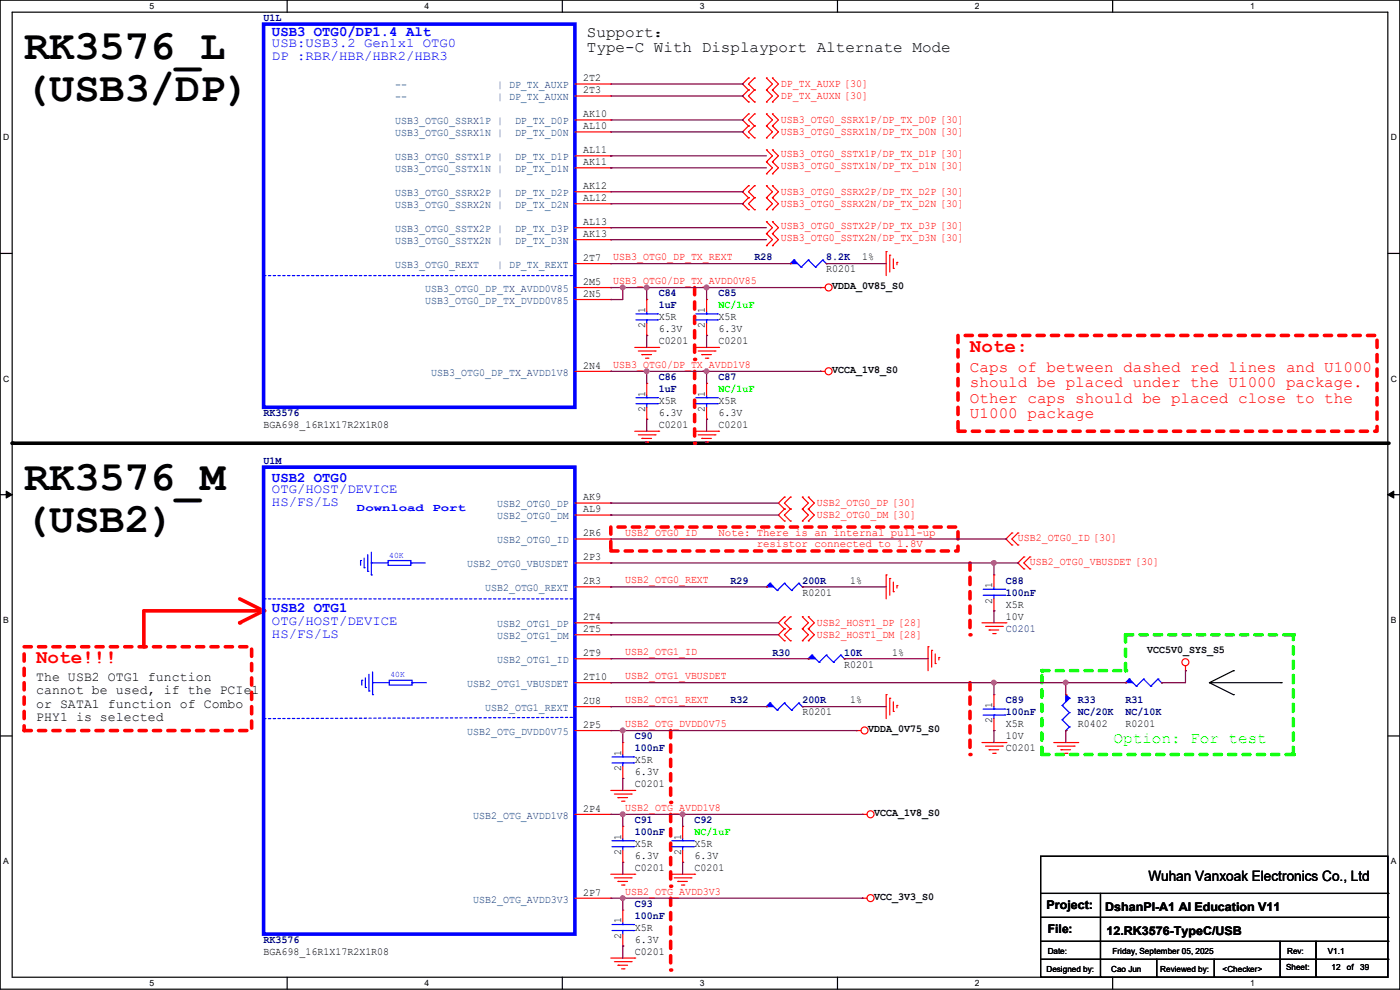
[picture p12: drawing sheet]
<svg xmlns="http://www.w3.org/2000/svg" width="297mm" height="210mm" viewBox="0 0 297 210" stroke-linecap="round" stroke-linejoin="round" font-family="sans-serif">
<path d="M0 0h297v209.8h-297zM2.6 2.6h291.8v204.7h-291.8z" fill="none" stroke="#000" stroke-width=".25"/>
<g fill="#fff">
<path d="M31.8 .3h.9v2h-.9z"/>
<path d="M31.8 207.6h.9v2h-.9z"/>
</g>
<path d="M60.9 0v2.6M60.9 207.3v2.5" fill="none" stroke="#000" stroke-width=".25"/>
<g fill="#fff">
<path d="M90.1 .3h1v2h-1z"/>
<path d="M90.1 207.6h1v2h-1z"/>
</g>
<path d="M119.3 0v2.6M119.3 207.3v2.5" fill="none" stroke="#000" stroke-width=".25"/>
<g fill="#fff">
<path d="M148.5 .3h.9v2h-.9z"/>
<path d="M148.5 207.6h.9v2h-.9z"/>
</g>
<path d="M177.7 0v2.6M177.7 207.3v2.5" fill="none" stroke="#000" stroke-width=".25"/>
<g fill="#fff">
<path d="M206.8 .3h1v2h-1z"/>
<path d="M206.8 207.6h1v2h-1z"/>
</g>
<path d="M236.1 0v2.6M236.1 207.3v2.5" fill="none" stroke="#000" stroke-width=".25"/>
<g fill="#fff">
<path d="M265.2 .3h1v2h-1z"/>
<path d="M265.2 207.6h1v2h-1z"/>
<path d="M.7 28.2h1.2v1.9h-1.2z"/>
<path d="M295.1 28.2h1.2v1.9h-1.2z"/>
<path d="M.7 79.3h1.2v2h-1.2z"/>
<path d="M295.1 79.3h1.2v2h-1.2z"/>
</g>
<path d="M0 53.8h2.6M294.4 53.8h2.6" fill="none" stroke="#000" stroke-width=".25"/>
<g fill="#fff">
<path d="M.7 130.5h1.2v2h-1.2z"/>
<path d="M295.1 130.5h1.1v2h-1.1z"/>
</g>
<path d="M0 104.9h2.6M294.4 104.9h2.6" fill="none" stroke="#000" stroke-width=".25"/>
<path d="M1.3 104.2l1.3 .7-1.3 .8zM294.4 104.9l1.3-.7v1.5z" fill="#000" stroke="#000" stroke-width=".21"/>
<g fill="#fff">
<path d="M.7 181.7h1.2v2h-1.2z"/>
<path d="M295.1 181.7h1.1v2h-1.1z"/>
</g>
<path d="M0 156.1h2.6M294.4 156.1h2.6" fill="none" stroke="#000" stroke-width=".25"/>
<path d="M2.6 94h292.1" fill="none" stroke="#000" stroke-width=".76"/>
<circle cx="2.6" cy="94" r=".38" fill="#000"/>
<path d="M205.8 119.4v15.3" fill="none" stroke="#f00" stroke-width=".76" stroke-dasharray="1.5 1.5"/>
<circle cx="205.8" cy="134.7" r=".38" fill="#f00" stroke-dasharray="1.5 1.5"/>
<path d="M142.3 155v15.2" fill="none" stroke="#f00" stroke-width=".76" stroke-dasharray="1.5 1.5"/>
<circle cx="142.3" cy="170.2" r=".38" fill="#f00" stroke-dasharray="1.5 1.5"/>
<path d="M142.3 172.8v15.2" fill="none" stroke="#f00" stroke-width=".76" stroke-dasharray="1.5 1.5"/>
<circle cx="142.3" cy="188" r=".38" fill="#f00" stroke-dasharray="1.5 1.5"/>
<path d="M142.3 190.5v15.3" fill="none" stroke="#f00" stroke-width=".76" stroke-dasharray="1.5 1.5"/>
<circle cx="142.3" cy="205.8" r=".38" fill="#f00" stroke-dasharray="1.5 1.5"/>
<path d="M147.4 61v15.2" fill="none" stroke="#f00" stroke-width=".76" stroke-dasharray="1.5 1.5"/>
<circle cx="147.4" cy="76.2" r=".38" fill="#f00" stroke-dasharray="1.5 1.5"/>
<path d="M147.4 78.8v15.2" fill="none" stroke="#f00" stroke-width=".76" stroke-dasharray="1.5 1.5"/>
<circle cx="147.4" cy="94" r=".38" fill="#f00" stroke-dasharray="1.5 1.5"/>
<path d="M205.8 144.8v15.3" fill="none" stroke="#f00" stroke-width=".76" stroke-dasharray="1.5 1.5"/>
<circle cx="205.8" cy="160.1" r=".38" fill="#f00" stroke-dasharray="1.5 1.5"/>
<path d="M203.2 71.2h88.9v20.3h-88.9z" fill="none" stroke="#f00" stroke-width=".76" stroke-dasharray="1.5 1.5"/>
<path d="M256.6 144.8h15.2M256.6 144.8l5.1 2.6M261.7 142.3h.1M261.7 147.4h.1M261.7 142.3l-5.1 2.5M271.8 144.8h.1" fill="none" stroke="#000" stroke-width=".25"/>
<path d="M221 160.1h53.4" fill="none" stroke="#01ff00" stroke-width=".76" stroke-dasharray="1.5 1.5"/>
<circle cx="274.4" cy="160.1" r=".38" fill="#01ff00" stroke-dasharray="1.5 1.5"/>
<path d="M221 142.3h17.8" fill="none" stroke="#01ff00" stroke-width=".76" stroke-dasharray="1.5 1.5"/>
<circle cx="238.8" cy="142.3" r=".38" fill="#01ff00" stroke-dasharray="1.5 1.5"/>
<path d="M221 160.1v-17.8" fill="none" stroke="#01ff00" stroke-width=".76" stroke-dasharray="1.5 1.5"/>
<circle cx="221" cy="142.3" r=".38" fill="#01ff00" stroke-dasharray="1.5 1.5"/>
<path d="M238.8 142.3v-7.6" fill="none" stroke="#01ff00" stroke-width=".76" stroke-dasharray="1.5 1.5"/>
<circle cx="238.8" cy="134.7" r=".38" fill="#01ff00" stroke-dasharray="1.5 1.5"/>
<path d="M238.8 134.7h35.6" fill="none" stroke="#01ff00" stroke-width=".76" stroke-dasharray="1.5 1.5"/>
<circle cx="274.4" cy="134.7" r=".38" fill="#01ff00" stroke-dasharray="1.5 1.5"/>
<path d="M274.4 160.1v-25.4" fill="none" stroke="#01ff00" stroke-width=".76" stroke-dasharray="1.5 1.5"/>
<circle cx="274.4" cy="134.7" r=".38" fill="#01ff00" stroke-dasharray="1.5 1.5"/>
<path d="M129.6 111.8h73.6v5.1h-73.6zM5.1 137.2h48.3v17.8h-48.3z" fill="none" stroke="#f00" stroke-width=".76" stroke-dasharray="1.5 1.5"/>
<path d="M50.8 127l5.1 2.6" fill="none" stroke="#f00" stroke-width=".76"/>
<circle cx="55.9" cy="129.6" r=".38" fill="#f00"/>
<path d="M30.5 129.6h25.4" fill="none" stroke="#f00" stroke-width=".76"/>
<circle cx="55.9" cy="129.6" r=".38" fill="#f00"/>
<path d="M55.9 129.6l-5.1 2.5" fill="none" stroke="#f00" stroke-width=".76"/>
<circle cx="50.8" cy="132.1" r=".38" fill="#f00"/>
<path d="M30.5 129.6v7.6" fill="none" stroke="#f00" stroke-width=".76"/>
<circle cx="30.5" cy="137.2" r=".38" fill="#f00"/>
<g fill="none" stroke="#f00" stroke-width=".25">
<path d="M122 17.8h7.6M129.6 17.8h.1M158.8 16.6h.1M158.8 19.1h.1M158.8 16.6l-1.3 1.2 1.3 1.3M158.8 19.1l-1.3 1.3 1.3 1.2M160.1 19.1h.1M160.1 16.6h.1M160.1 19.1l-1.3 1.3 1.3 1.2M160.1 16.6l-1.3 1.2 1.3 1.3M162.6 19.1h.1M162.6 16.6h.1"/>
<path d="M162.6 19.1l1.3 1.3-1.3 1.2M162.6 16.6l1.3 1.2-1.3 1.3M163.9 19.1h.1M163.9 16.6h.1M163.9 16.6l1.2 1.2-1.2 1.3M163.9 19.1l1.2 1.3-1.2 1.2M122 20.4h7.6M122 25.4h7.6M122 28h7.6M122 33.1h7.6M122 35.6h7.6M129.6 20.4h.1"/>
<path d="M129.6 25.4h.1M129.6 28h.1M129.6 33.1h.1M129.6 35.6h.1M158.8 24.2h.1M158.8 26.7h.1M158.8 29.3h.1M158.8 39.4h.1M158.8 21.6h.1M158.8 39.4l-1.3 1.3 1.3 1.3M158.8 24.2l-1.3 1.2 1.3 1.3M158.8 26.7l-1.3 1.3 1.3 1.3"/>
<path d="M160.1 26.7h.1M160.1 24.2h.1M160.1 29.3h.1M160.1 39.4h.1M160.1 21.6h.1M160.1 26.7l-1.3 1.3 1.3 1.3M160.1 39.4l-1.3 1.3 1.3 1.3M160.1 24.2l-1.3 1.2 1.3 1.3M162.6 34.3h.1M162.6 31.8h.1M162.6 36.9h.1M162.6 26.7h.1"/>
<path d="M162.6 24.2h.1M162.6 29.3h.1M162.6 39.4h.1M162.6 21.6h.1M162.6 31.8l1.3 1.3-1.3 1.2M162.6 34.3l1.3 1.3-1.3 1.3M162.6 24.2l1.3 1.2-1.3 1.3M162.6 26.7l1.3 1.3-1.3 1.3M162.6 39.4l1.3 1.3-1.3 1.3M163.9 34.3h.1M163.9 31.8h.1M163.9 36.9h.1"/>
<path d="M163.9 26.7h.1M163.9 24.2h.1M163.9 29.3h.1M163.9 39.4h.1M163.9 21.6h.1M163.9 31.8l1.2 1.3-1.2 1.2M163.9 34.3l1.2 1.3-1.2 1.3M163.9 24.2l1.2 1.2-1.2 1.3M163.9 26.7l1.2 1.3-1.2 1.3M163.9 39.4l1.2 1.3-1.2 1.3M122 40.7h7.6M122 43.2h7.6"/>
<path d="M122 48.3h7.6M122 50.8h7.6M122 55.9h7.6M129.6 40.7h.1M129.6 43.2h.1M129.6 48.3h.1M129.6 50.8h.1M129.6 55.9h.1M158.8 42h.1M158.8 44.5h.1M158.8 42l-1.3 1.2 1.3 1.3M160.1 42h.1"/>
<path d="M160.1 44.5h.1M160.1 42l-1.3 1.2 1.3 1.3M162.6 49.6h.1M162.6 47h.1M162.6 52.1h.1M162.6 42h.1M162.6 44.5h.1M162.6 47l1.3 1.3-1.3 1.3M162.6 49.6l1.3 1.2-1.3 1.3M162.6 42l1.3 1.2-1.3 1.3M163.9 49.6h.1M163.9 47h.1"/>
<path d="M163.9 52.1h.1M163.9 42h.1M163.9 44.5h.1M163.9 47l1.2 1.3-1.2 1.3M163.9 49.6l1.2 1.2-1.2 1.3M163.9 42l1.2 1.2-1.2 1.3M167.7 55.9h.1M175.3 55.9h.1M188 53.4h.1M188 53.4v5.1M188.8 54.1h.1M188.8 54.1v3.6"/>
<path d="M189.5 56.9h.1M189.5 54.9v2M190.3 55.7h.1M190.3 55.7v.5M122 78.8h7.6M122 61h7.6M122 63.5h7.6M129.6 61h.1M129.6 63.5h.1M129.6 78.8h.1M134.7 73.7h5M135.4 74.5h3.6"/>
<path d="M136.2 75.2h.1M136.2 75.2h2M136.9 76h.6M137.2 63.5h.1M137.2 71.2h.1M137.2 63.5v2.6M137.2 68.6v2.6M137.5 76h.1M139 74.5h.1M139.7 73.7h.1M147.4 73.7h5M148.1 74.5h3.6"/>
<path d="M148.9 75.2h.1M148.9 75.2h2M149.6 76h.6M149.9 63.5h.1M149.9 71.2h.1M149.9 63.5v2.6M149.9 68.6v2.6M150.2 76h.1M151.7 74.5h.1M152.4 73.7h.1M174 78.8h.1M174 61h.1"/>
<path d="M174 78.8h1M174 61h1M134.7 91.5h5M135.4 92.2h3.6M136.2 93h.1M136.2 93h2M136.9 93.8h.6M137.2 81.3h.1M137.2 88.9h.1M137.2 81.3v2.6M137.2 86.4v2.5M137.5 93.8h.1"/>
<path d="M139 92.2h.1M139.7 91.5h.1M147.4 91.5h5M148.1 92.2h3.6M148.9 93h.1M148.9 93h2M149.6 93.8h.6M149.9 81.3h.1M149.9 88.9h.1M149.9 81.3v2.6M149.9 86.4v2.5M150.2 93.8h.1"/>
<path d="M151.7 92.2h.1M152.4 91.5h.1M122 106.7h7.6M122 109.3h7.6M122 114.3h7.6M122 119.4h7.6M129.6 106.7h.1M129.6 109.3h.1M129.6 114.3h.1M129.6 119.4h.1M166.4 105.5h.1M166.4 108h.1"/>
<path d="M166.4 110.5h.1M166.4 105.5l-1.3 1.2 1.3 1.3M166.4 108l-1.3 1.3 1.3 1.2M167.7 108h.1M167.7 105.5h.1M167.7 110.5h.1M167.7 105.5l-1.3 1.2 1.3 1.3M167.7 108l-1.3 1.3 1.3 1.2M170.2 108h.1M170.2 105.5h.1M170.2 110.5h.1M170.2 105.5l1.3 1.2-1.3 1.3"/>
<path d="M170.2 108l1.3 1.3-1.3 1.2M171.5 108h.1M171.5 105.5h.1M171.5 110.5h.1M171.5 105.5l1.3 1.2-1.3 1.3M171.5 108l1.3 1.3-1.3 1.2M214.7 113.1h.1M214.7 115.6h.1M214.7 113.1l-1.3 1.2 1.3 1.3M215.9 115.6h.1M215.9 113.1h.1M215.9 113.1l-1.2 1.2 1.2 1.3"/>
<path d="M217.2 118.2h.1M217.2 118.2l-1.3 1.2 1.3 1.3M218.5 118.2h.1M218.5 118.2l-1.3 1.2 1.3 1.3M122 132.1h7.6M122 124.5h7.6M122 134.7h7.6M122 139.7h7.6M129.6 124.5h.1M129.6 132.1h.1M129.6 134.7h.1M129.6 139.7h.1"/>
<path d="M162.6 124.5h.1M166.4 130.9h.1M166.4 133.4h.1M166.4 135.9h.1M166.4 130.9l-1.3 1.2 1.3 1.3M166.4 133.4l-1.3 1.3 1.3 1.2M167.7 133.4h.1M167.7 130.9h.1M167.7 135.9h.1M167.7 130.9l-1.3 1.2 1.3 1.3M167.7 133.4l-1.3 1.3 1.3 1.2M170.2 133.4h.1"/>
<path d="M170.2 130.9h.1M170.2 135.9h.1M170.2 124.5h.1M170.2 130.9l1.3 1.2-1.3 1.3M170.2 133.4l1.3 1.3-1.3 1.2M171.5 133.4h.1M171.5 130.9h.1M171.5 135.9h.1M171.5 139.7h.1M171.5 130.9l1.3 1.2-1.3 1.3M171.5 133.4l1.3 1.3-1.3 1.2M179.1 139.7h.1"/>
<path d="M188 122h.1M188 122v5M188.8 122.7h.1M188.8 122.7v3.6M189.5 125.5h.1M189.5 123.5v2M190.3 124.2h.1M190.3 124.2v.6M196.9 137.2h.1M196.9 137.2v5.1M197.7 138h.1M197.7 138v3.5"/>
<path d="M198.4 138.7v2.1M199.2 139.5h.1M199.2 139.5v.5M208.3 132.1h5.1M209.1 132.9h3.5M209.8 133.6h.1M209.8 133.6h2.1M210.6 134.4h.5M210.9 122h.1M210.9 129.6h.1M210.9 122v2.5M210.9 127v2.6"/>
<path d="M211.1 134.4h.1M212.6 132.9h.1M213.4 132.1h.1M217.2 120.7h.1M218.5 120.7h.1M122 155h7.6M122 144.8h7.6M122 149.9h7.6M129.6 144.8h.1M129.6 149.9h.1M129.6 155h.1M132.1 157.5h.1"/>
<path d="M132.1 157.5v2.6M162.6 149.9h.1M170.2 149.9h.1M181.7 155h.1M181.7 155h1M188 147.4h.1M188 147.4v5M188.8 148.1h.1M188.8 148.1v3.6M189.5 150.9h.1M189.5 148.9v2M190.3 149.6h.1"/>
<path d="M190.3 149.6v.6M198.4 140.8h.1M208.3 157.5h5.1M209.1 158.3h3.5M209.8 159h.1M209.8 159h2.1M210.6 159.8h.5M210.9 147.4h.1M210.9 155h.1M210.9 147.4v2.5M210.9 152.4v2.6M211.1 159.8h.1"/>
<path d="M212.6 158.3h.1M213.4 157.5h.1M223.6 157.5h5M224.3 158.3h3.6M225.1 159h.1M225.1 159h2M225.8 159.8h.6M226.1 147.4h.1M226.1 155h.1M226.4 159.8h.1M227.9 158.3h.1M228.6 157.5h.1"/>
<path d="M238.8 144.8h.1M246.4 144.8h.1M251.5 142.3h.1M251.5 141.3v1M122 172.8h7.6M129.6 172.8h.1M129.6 167.7h5.1M130.3 168.4h3.6M131.1 169.2h.1M131.1 169.2h2M131.9 170h.5M132.1 165.1h.1"/>
<path d="M132.1 175.3h.1M132.1 162.6v2.5M132.1 175.3v2.5M132.4 170h.1M133.9 168.4h.1M134.7 167.7h.1M144.8 175.3h.1M144.8 175.3v2.5M182.9 172.8h.1M182.9 172.8h1M122 190.5h7.6M129.6 190.5h.1"/>
<path d="M129.6 185.5h5.1M130.3 186.2h3.6M131.1 187h.1M131.1 187h2M131.9 187.7h.5M132.1 193.1h.1M132.1 182.9h.1M132.1 180.4v2.5M132.1 193.1v2.5M132.1 198.2v2.5M132.4 187.7h.1M133.9 186.2h.1"/>
<path d="M134.7 185.5h.1M142.3 185.5h5.1M143 186.2h3.6M143.8 187h.1M143.8 187h2M144.6 187.7h.5M144.8 182.9h.1M144.8 180.4v2.5M145.1 187.7h.1M146.6 186.2h.1M147.4 185.5h.1M182.9 190.5h.1"/>
<path d="M182.9 190.5h1M129.6 203.2h5.1M130.3 204h3.6M131.1 204.8h.1M131.1 204.8h2M131.9 205.5h.5M132.1 200.7h.1M132.4 205.5h.1M133.9 204h.1M134.7 203.2h.1"/>
<circle cx="175.8" cy="61" r=".74"/>
<circle cx="175.8" cy="78.8" r=".74"/>
<circle cx="183.4" cy="155" r=".74"/>
<circle cx="251.5" cy="140.5" r=".74"/>
<circle cx="184.7" cy="172.7" r=".74"/>
<circle cx="184.7" cy="190.5" r=".74"/>
</g>
<g fill="none" stroke="#000" stroke-width=".25">
<path d="M220.8 181.7h73.6v25.6h-73.6zM220.8 189.5h73.6M220.8 194.6h73.6M220.8 199.7h73.6M233.5 189.5v17.8M271.6 199.7v7.6M279.2 199.7v7.6M294.4 189.5h.1M294.4 194.6h.1M294.4 199.7h.1M220.8 203.5h73.6M233.5 207.3h.1"/>
<path d="M245.4 207.3h.1M245.4 203.5v3.8M257.6 207.3h.1M257.6 203.5v3.8M271.6 207.3h.1M279.2 207.3h.1M294.4 203.5h.1"/>
</g>
<g fill="none" stroke="#00f" stroke-width=".25">
<path d="M168.4 55.2h.1M168.4 55.2l-.7 .7M168.4 55.2l1.6 1.5M170 56.7h.1M171.5 55.2h.1M171.5 55.2l-1.5 1.5M171.5 55.2l1.5 1.5M173 56.7h.1M174.5 55.2h.1M174.5 55.2l-1.5 1.5M174.5 55.2l.8 .7M175.3 55.9h.1"/>
<path d="M134.9 67.9h4.6M134.9 66.6h4.6M137.2 66.6h.1M137.2 67.9h.1M137.2 66.1v.5M137.2 67.9v.7M139.5 67.9h.1M139.5 66.6h.1M147.6 67.9h4.6M147.6 66.6h4.6M149.9 66.6h.1M149.9 67.9h.1"/>
<path d="M149.9 66.1v.5M149.9 67.9v.7M152.2 67.9h.1M152.2 66.6h.1M134.9 85.6h4.6M134.9 84.4h4.6M137.2 84.4h.1M137.2 85.6h.1M137.2 83.9v.5M137.2 85.6v.8M139.5 85.6h.1M139.5 84.4h.1"/>
<path d="M147.6 85.6h4.6M147.6 84.4h4.6M149.9 84.4h.1M149.9 85.6h.1M149.9 83.9v.5M149.9 85.6v.8M152.2 85.6h.1M152.2 84.4h.1M76.5 118.9h.1M76.5 118.9v1M77.3 118.4v2M78 117.6v3.6"/>
<path d="M78.8 119.4h.1M78.8 119.4h3.5M78.8 117.1v4.9M82.3 118.9h4.9v1h-4.9zM87.2 119.4h.1M87.2 119.4h3M77.3 120.4h.1M78 121.2h.1M78.8 122h.1M163.4 123.7h.1M163.4 123.7l-.8 .8M163.4 123.7l1.5 1.6"/>
<path d="M164.9 125.3h.1M166.4 123.7h.1M166.4 123.7l-1.5 1.6M166.4 123.7l1.5 1.6M167.9 125.3h.1M169.5 123.7h.1M169.5 123.7l-1.6 1.6M169.5 123.7l.7 .8M170.2 124.5h.1M172.3 139h.1M172.3 139l-.8 .7M172.3 139l1.5 1.5"/>
<path d="M175.3 139h.1M175.3 139l-1.5 1.5M175.3 139l1.5 1.5M178.4 139h.1M178.4 139l-1.6 1.5M178.4 139l.7 .7M179.1 139.7h.1M208.6 126.3h4.5M208.6 125h4.5M210.9 125h.1M210.9 126.3h.1M210.9 124.5v.5"/>
<path d="M210.9 126.3v.7M213.1 126.3h.1M213.1 125h.1M76.8 144.3h.1M76.8 144.3v1M77.5 145.8h.1M77.5 143.8v2M78.3 146.6h.1M78.3 143v3.6M79 147.4h.1M79 144.8h.1M79 144.8h3.6"/>
<path d="M79 142.5v4.9M82.6 144.3h4.8v1h-4.8zM87.4 144.8h.1M87.4 144.8h3.1M163.4 149.1h.1M163.4 149.1l-.8 .8M163.4 149.1l1.5 1.6M164.9 150.7h.1M166.4 149.1h.1M166.4 149.1l-1.5 1.6M166.4 149.1l1.5 1.6M167.9 150.7h.1"/>
<path d="M169.5 149.1h.1M169.5 149.1l-1.6 1.6M169.5 149.1l.7 .8M170.2 149.9h.1M173.8 140.5h.1M176.8 140.5h.1M208.6 151.7h4.5M208.6 150.4h4.5M210.9 150.4h.1M210.9 151.7h.1M210.9 149.9v.5M210.9 151.7v.7"/>
<path d="M213.1 151.7h.1M213.1 150.4h.1M225.3 149.6h.1M225.3 152.7h.1M225.3 149.6l1.6 1.6M225.3 152.7l1.6 1.5M226.1 155h.1M226.1 147.4l.8 .7M226.9 148.1h.1M226.9 151.2h.1M226.9 154.2h.1M226.9 148.1l-1.6 1.5"/>
<path d="M226.9 151.2l-1.6 1.5M226.9 154.2l-.8 .8M239.6 144.1h.1M239.6 144.1l-.8 .7M239.6 144.1l1.5 1.5M241.1 145.6h.1M242.6 144.1h.1M242.6 144.1l-1.5 1.5M242.6 144.1l1.5 1.5M244.1 145.6h.1M245.7 144.1h.1M245.7 144.1l-1.6 1.5"/>
<path d="M245.7 144.1l.7 .7M246.4 144.8h.1M129.8 161.8h4.6M129.8 160.6h4.6M129.8 179.6h4.6M129.8 178.4h4.6M132.1 160.6h.1M132.1 161.8h.1M132.1 178.4h.1M132.1 179.6h.1M132.1 160.1v.5M132.1 161.8v.8"/>
<path d="M132.1 177.8v.6M132.1 179.6v.8M134.4 161.8h.1M134.4 160.6h.1M134.4 179.6h.1M134.4 178.4h.1M142.5 179.6h4.6M142.5 178.4h4.6M144.8 178.4h.1M144.8 179.6h.1M144.8 177.8v.6M144.8 179.6v.8"/>
<path d="M147.1 179.6h.1M147.1 178.4h.1M129.8 197.4h4.6M129.8 196.1h4.6M132.1 196.1h.1M132.1 197.4h.1M132.1 195.6v.5M132.1 197.4v.8M134.4 197.4h.1M134.4 196.1h.1"/>
</g>
<path d="M55.9 5.1h66.1v81.3h-66.1zM55.9 99.1h66.1v99.1h-66.1z" fill="none" stroke="#00f" stroke-width=".76"/>
<path d="M55.9 58.5h66.1M122 58.5h.1M55.9 127h66.1M122 127h.1M55.9 152.4l66.1-.2M122 152.2h.1" fill="none" stroke="#00f" stroke-width=".25" stroke-dasharray=".5 .5"/>
<g fill="#00f" stroke="#00f" stroke-width=".25">
<path d="M226.1 147.4l.8 .7-.8 .8z"/>
<path d="M172.3 139l.7 .7h-1.5z"/>
<path d="M163.4 149.1l.7 .8h-1.5z"/>
<path d="M239.6 144.1l.7 .7h-1.5z"/>
<path d="M168.4 55.2l.8 .7h-1.5z"/>
<path d="M163.4 123.7l.7 .8h-1.5z"/>
</g>
<g fill="none" stroke="#7f003f" stroke-width=".25">
<path d="M129.6 17.8h27.9M157.5 17.8h.1M129.6 33.1h.1M129.6 35.6h.1M129.6 25.4h27.9M129.6 28h27.9M129.6 33.1h33M129.6 35.6h33M129.6 20.4h27.9M157.5 25.4h.1M157.5 28h.1M157.5 20.4h.1"/>
<path d="M129.6 48.3h.1M129.6 50.8h.1M129.6 55.9h.1M129.6 40.7h27.9M129.6 43.2h27.9M129.6 48.3h33M129.6 50.8h33M129.6 55.9h38.1M157.5 40.7h.1M157.5 43.2h.1M175.3 55.9h.1M175.3 55.9h12.7"/>
<path d="M129.6 61h.1M129.6 78.8h.1M129.6 63.5h.1M129.6 61h44.4M129.6 78.8h44.4M132.1 61h.1M132.1 61v2.5h-2.5M137.2 61h.1M137.2 71.2h.1M137.2 78.8h.1M137.2 61v2.5M137.2 71.2v2.5"/>
<path d="M137.2 78.8v2.5M149.9 61h.1M149.9 71.2h.1M149.9 78.8h.1M149.9 61v2.5M149.9 71.2v2.5M149.9 78.8v2.5M174 61h.1M174 78.8h.1M137.2 88.9h.1M137.2 88.9v2.6M149.9 88.9h.1"/>
<path d="M149.9 88.9v2.6M129.6 106.7h.1M129.6 109.3h.1M129.6 119.4h.1M129.6 106.7h35.5M129.6 109.3h35.5M129.6 114.3h83.8M129.6 119.4h86.3M210.9 119.4h.1M210.9 119.4v2.6M213.4 114.3h.1M215.9 119.4h.1"/>
<path d="M129.6 124.5h.1M129.6 132.1h.1M129.6 134.7h.1M129.6 124.5h33M129.6 132.1h35.5M129.6 134.7h35.5M129.6 139.7h41.9M170.2 124.5h.1M170.2 124.5h17.8M171.5 139.7h.1M179.1 139.7h.1M179.1 139.7h17.8"/>
<path d="M210.9 129.6h.1M210.9 129.6v2.5M129.6 144.8h.1M129.6 149.9h.1M129.6 144.8h109.2M129.6 149.9h33M129.6 155h52.1M132.1 155h.1M132.1 155v2.5M170.2 149.9h.1M170.2 149.9h17.8M181.7 155h.1"/>
<path d="M210.9 155h.1M210.9 144.8h.1M210.9 144.8v2.6M210.9 155v2.5M226.1 144.8h.1M226.1 155h.1M226.1 144.8v2.6M226.1 155v2.5M246.4 144.8h.1M251.5 142.3h.1M251.5 142.3v2.5h-5.1M129.6 172.8h53.3"/>
<path d="M132.1 172.8h.1M132.1 165.1h.1M132.1 165.1v2.6M132.1 172.8v2.5M144.8 172.8h.1M144.8 172.8v2.5M182.9 172.8h.1M129.6 190.5h53.3M132.1 190.5h.1M132.1 182.9h.1M132.1 182.9v2.6M132.1 190.5v2.6"/>
<path d="M144.8 182.9h.1M144.8 182.9v2.6M182.9 190.5h.1M132.1 200.7h.1M132.1 200.7v2.5"/>
</g>
<g fill="#f0f" stroke="#f0f" stroke-width=".25">
<circle cx="210.8" cy="119.4" r=".49"/>
<circle cx="210.8" cy="144.8" r=".49"/>
<circle cx="132.1" cy="61" r=".49"/>
<circle cx="137.2" cy="61" r=".49"/>
<circle cx="149.9" cy="61" r=".49"/>
<circle cx="137.2" cy="78.8" r=".49"/>
<circle cx="149.9" cy="78.8" r=".49"/>
<circle cx="132.1" cy="155" r=".49"/>
<circle cx="132.1" cy="172.7" r=".49"/>
<circle cx="144.8" cy="172.7" r=".49"/>
<circle cx="132.1" cy="190.5" r=".49"/>
<circle cx="226.1" cy="144.8" r=".49"/>
</g>
<g font-size="8.9">
<text x="5.1" y="12.5">RK3576_L</text>
<text x="5.1" y="21.4">(USB3/DP)</text>
<text x="5.1" y="104">RK3576_M</text>
<text x="5.1" y="112.9">(USB2)</text>
</g>
<g font-size="4.1" fill="#f00">
<text x="205.8" y="74.6">Note:</text>
<text x="7.7" y="140.6">Note!!!</text>
</g>
<g font-size="3.3">
<text x="124.5" y="7.7">Support：</text>
<text x="124.5" y="11">Type-C With Displayport Alternate Mode</text>
</g>
<g font-size="3.3" fill="#f00">
<text x="205.8" y="78.9">Caps of between dashed red lines and U1000</text>
<text x="205.8" y="82.2">should be placed under the U1000 package.</text>
<text x="205.8" y="85.5">Other caps should be placed close to the</text>
<text x="205.8" y="88.8">U1000 package</text>
</g>
<text font-size="3.3" fill="#01ff00" x="236.3" y="157.6">Option: For test</text>
<g font-size="3" fill="#00f">
<text x="57.7" y="7.7">USB3 OTG0/DP1.4 Alt</text>
<text x="57.7" y="102.1">USB2 OTG0</text>
<text x="57.7" y="129.8">USB2 OTG1</text>
</g>
<text font-size="3" x="243.6" y="186.9">Wuhan Vanxoak Electronics Co., Ltd</text>
<g font-size="2.8" fill="#00f">
<text x="57.7" y="9.9">USB:USB3.2 Gen1x1 OTG0</text>
<text x="57.7" y="12.7">DP :RBR/HBR/HBR2/HBR3</text>
<text x="57.7" y="104.6">OTG/HOST/DEVICE</text>
<text x="57.7" y="107.4">HS/FS/LS</text>
<text x="57.7" y="132.6">OTG/HOST/DEVICE</text>
<text x="57.7" y="135.4">HS/FS/LS</text>
</g>
<g font-size="2.8">
<text x="7.7" y="144.5">The USB2 OTG1 function</text>
<text x="7.7" y="147.3">cannot be used, if the PCIe1</text>
<text x="7.7" y="150.1">or SATA1 function of Combo</text>
<text x="7.7" y="152.9">PHY1 is selected</text>
</g>
<g font-size="2.5">
<text x="222" y="192.9">Project:</text>
<text x="222.3" y="198">File:</text>
<text x="234.5" y="193.2">DshanPI-A1 AI Education V11</text>
<text x="234.7" y="198.2">12.RK3576-TypeC/USB</text>
</g>
<g font-size="2.3" fill="#00007f">
<text x="55.9" y="4.4">U1L</text>
<text x="160.1" y="55.2">R28</text>
<text x="175.3" y="55.2">8.2K</text>
<text x="139.7" y="62.9">C84</text>
<text x="139.7" y="65.4">1uF</text>
<text x="152.4" y="62.9">C85</text>
<text x="139.7" y="80.6">C86</text>
<text x="139.7" y="83.2">1uF</text>
<text x="152.4" y="80.6">C87</text>
<text x="55.9" y="88.3">RK3576</text>
<text x="55.9" y="98.4">U1M</text>
<text x="155" y="123.8">R29</text>
<text x="170.2" y="123.8">200R</text>
<text x="213.4" y="123.8">C88</text>
<text x="213.4" y="126.4">100nF</text>
<text x="213.4" y="134">C0201</text>
<text x="163.9" y="139.1">R30</text>
<text x="179.1" y="139.1">10K</text>
<text x="155" y="149.2">R32</text>
<text x="170.2" y="149.2">200R</text>
<text x="213.4" y="149.2">C89</text>
<text x="228.6" y="149.2">R33</text>
<text x="238.8" y="149.2">R31</text>
<text x="213.4" y="151.8">100nF</text>
<text x="228.6" y="151.8">NC/20K</text>
<text x="238.8" y="151.8">NC/10K</text>
<text x="134.7" y="156.8">C90</text>
<text x="134.7" y="159.4">100nF</text>
<text x="134.7" y="174.6">C91</text>
<text x="134.7" y="177.2">100nF</text>
<text x="147.4" y="174.6">C92</text>
<text x="134.7" y="192.4">C93</text>
<text x="134.7" y="194.9">100nF</text>
<text x="55.9" y="200">RK3576</text>
</g>
<g font-size="2.3">
<text x="123.7" y="17.3">2T2</text>
<text x="123.7" y="19.8">2T3</text>
<text x="123.7" y="24.9">AK10</text>
<text x="123.7" y="27.4">AL10</text>
<text x="123.7" y="32.5">AL11</text>
<text x="123.7" y="35.1">AK11</text>
<text x="123.7" y="40.1">AK12</text>
<text x="123.7" y="42.7">AL12</text>
<text x="123.7" y="47.8">AL13</text>
<text x="123.7" y="50.3">AK13</text>
<text x="123.7" y="55.4">2T7</text>
<text x="175.3" y="57.8">R0201</text>
<text x="182.9" y="55.2">1%</text>
<text x="123.7" y="60.5">2M5</text>
<text x="123.7" y="63">2N5</text>
<text x="176.6" y="61.3">VDDA_0V85_S0</text>
<text x="136.9" y="69.6" transform="rotate(-90 136.9 69.6)">2</text>
<text x="136.9" y="66.3" transform="rotate(-90 136.9 66.3)">1</text>
<text x="139.7" y="67.9">X5R</text>
<text x="139.7" y="70.5">6.3V</text>
<text x="149.6" y="69.6" transform="rotate(-90 149.6 69.6)">2</text>
<text x="149.6" y="66.3" transform="rotate(-90 149.6 66.3)">1</text>
<text x="152.4" y="67.9">X5R</text>
<text x="152.4" y="70.5">6.3V</text>
<text x="139.7" y="73">C0201</text>
<text x="152.4" y="73">C0201</text>
<text x="123.7" y="78.2">2N4</text>
<text x="176.6" y="79.1">VCCA_1V8_S0</text>
<text x="136.9" y="87.4" transform="rotate(-90 136.9 87.4)">2</text>
<text x="136.9" y="84.1" transform="rotate(-90 136.9 84.1)">1</text>
<text x="139.7" y="85.7">X5R</text>
<text x="139.7" y="88.3">6.3V</text>
<text x="149.6" y="87.4" transform="rotate(-90 149.6 87.4)">2</text>
<text x="149.6" y="84.1" transform="rotate(-90 149.6 84.1)">1</text>
<text x="152.4" y="85.7">X5R</text>
<text x="152.4" y="88.3">6.3V</text>
<text x="55.9" y="90.8">BGA698_16R1X17R2X1R08</text>
<text x="139.7" y="90.8">C0201</text>
<text x="152.4" y="90.8">C0201</text>
<text x="123.7" y="106.2">AK9</text>
<text x="123.7" y="108.7">AL9</text>
<text x="123.7" y="113.8">2R6</text>
<text x="123.7" y="118.9">2P3</text>
<text x="123.7" y="124">2R3</text>
<text x="180.4" y="123.8">1%</text>
<text x="210.5" y="124.8" transform="rotate(-90 210.5 124.8)">1</text>
<text x="123.7" y="131.6">2T4</text>
<text x="170.2" y="126.4">R0201</text>
<text x="210.5" y="128.1" transform="rotate(-90 210.5 128.1)">2</text>
<text x="213.4" y="128.9">X5R</text>
<text x="213.4" y="131.4">10V</text>
<text x="123.7" y="134.1">2T5</text>
<text x="123.7" y="139.2">2T9</text>
<text x="179.1" y="141.6">R0201</text>
<text x="189.3" y="139.1">1%</text>
<text x="243.4" y="138.6">VCC5V0_SYS_S5</text>
<text x="123.7" y="144.3">2T10</text>
<text x="123.7" y="149.4">2U8</text>
<text x="180.4" y="149.2">1%</text>
<text x="123.7" y="154.4">2P5</text>
<text x="170.2" y="151.8">R0201</text>
<text x="184.2" y="155.3">VDDA_0V75_S0</text>
<text x="210.5" y="153.5" transform="rotate(-90 210.5 153.5)">2</text>
<text x="210.5" y="150.2" transform="rotate(-90 210.5 150.2)">1</text>
<text x="213.4" y="154.3">X5R</text>
<text x="228.6" y="154.3">R0402</text>
<text x="238.8" y="154.3">R0201</text>
<text x="131.8" y="160.3" transform="rotate(-90 131.8 160.3)">1</text>
<text x="134.7" y="161.9">X5R</text>
<text x="213.4" y="159.4">C0201</text>
<text x="213.4" y="156.8">10V</text>
<text x="131.8" y="163.6" transform="rotate(-90 131.8 163.6)">2</text>
<text x="134.7" y="167">C0201</text>
<text x="134.7" y="164.5">6.3V</text>
<text x="123.7" y="172.2">2P4</text>
<text x="185.5" y="173.1">VCCA_1V8_S0</text>
<text x="131.8" y="178.1" transform="rotate(-90 131.8 178.1)">1</text>
<text x="134.7" y="179.7">X5R</text>
<text x="144.5" y="178.1" transform="rotate(-90 144.5 178.1)">1</text>
<text x="147.4" y="179.7">X5R</text>
<text x="131.8" y="181.4" transform="rotate(-90 131.8 181.4)">2</text>
<text x="134.7" y="184.8">C0201</text>
<text x="134.7" y="182.2">6.3V</text>
<text x="144.5" y="181.4" transform="rotate(-90 144.5 181.4)">2</text>
<text x="147.4" y="184.8">C0201</text>
<text x="147.4" y="182.2">6.3V</text>
<text x="123.7" y="190">2P7</text>
<text x="185.5" y="190.9">VCC_3V3_S0</text>
<text x="131.8" y="195.9" transform="rotate(-90 131.8 195.9)">1</text>
<text x="134.7" y="197.5">X5R</text>
<text x="55.9" y="202.6">BGA698_16R1X17R2X1R08</text>
<text x="131.8" y="199.2" transform="rotate(-90 131.8 199.2)">2</text>
<text x="134.7" y="202.6">C0201</text>
<text x="134.7" y="200">6.3V</text>
</g>
<g font-size="2.3" fill="#003f7f">
<text x="83.9" y="18.8">--</text>
<text x="83.9" y="21.3">--</text>
<text x="105.4" y="18.8">| DP_TX_AUXP</text>
<text x="105.4" y="21.3">| DP_TX_AUXN</text>
<text x="83.9" y="26.4">USB3_OTG0_SSRX1P |</text>
<text x="83.9" y="28.9">USB3_OTG0_SSRX1N |</text>
<text x="109.3" y="26.4">DP_TX_D0P</text>
<text x="109.3" y="28.9">DP_TX_D0N</text>
<text x="83.9" y="34">USB3_OTG0_SSTX1P |</text>
<text x="109.3" y="34">DP_TX_D1P</text>
<text x="83.9" y="36.5">USB3_OTG0_SSTX1N |</text>
<text x="83.9" y="41.6">USB3_OTG0_SSRX2P |</text>
<text x="109.3" y="36.5">DP_TX_D1N</text>
<text x="109.3" y="41.6">DP_TX_D2P</text>
<text x="83.9" y="44.2">USB3_OTG0_SSRX2N |</text>
<text x="109.3" y="44.2">DP_TX_D2N</text>
<text x="83.9" y="49.2">USB3_OTG0_SSTX2P |</text>
<text x="83.9" y="51.8">USB3_OTG0_SSTX2N |</text>
<text x="109.3" y="49.2">DP_TX_D3P</text>
<text x="109.3" y="51.8">DP_TX_D3N</text>
<text x="83.9" y="56.9">USB3_OTG0_REXT</text>
<text x="105.4" y="56.9">| DP_TX_REXT</text>
<text x="90.2" y="61.9">USB3_OTG0_DP_TX_AVDD0V85</text>
<text x="90.2" y="64.5">USB3_OTG0_DP_TX_DVDD0V85</text>
<text x="91.5" y="79.7">USB3_OTG0_DP_TX_AVDD1V8</text>
<text x="105.5" y="107.7">USB2_OTG0_DP</text>
<text x="105.5" y="110.2">USB2_OTG0_DM</text>
<text x="105.5" y="115.3">USB2_OTG0_ID</text>
<text x="99.1" y="120.4">USB2_OTG0_VBUSDET</text>
<text x="102.9" y="125.4">USB2_OTG0_REXT</text>
<text x="105.5" y="133.1">USB2_OTG1_DP</text>
<text x="105.5" y="135.6">USB2_OTG1_DM</text>
<text x="105.5" y="140.7">USB2_OTG1_ID</text>
<text x="99.1" y="145.8">USB2_OTG1_VBUSDET</text>
<text x="99.1" y="155.9">USB2_OTG_DVDD0V75</text>
<text x="102.9" y="150.8">USB2_OTG1_REXT</text>
<text x="100.4" y="173.7">USB2_OTG_AVDD1V8</text>
<text x="100.4" y="191.5">USB2_OTG_AVDD3V3</text>
</g>
<g font-size="2.3" fill="#f00">
<text x="165.7" y="18.4">DP_TX_AUXP [30]</text>
<text x="165.7" y="21">DP_TX_AUXN [30]</text>
<text x="165.7" y="26">USB3_OTG0_SSRX1P/DP_TX_D0P [30]</text>
<text x="165.7" y="28.6">USB3_OTG0_SSRX1N/DP_TX_D0N [30]</text>
<text x="165.7" y="33.4">USB3_OTG0_SSTX1P/DP_TX_D1P [30]</text>
<text x="165.7" y="35.9">USB3_OTG0_SSTX1N/DP_TX_D1N [30]</text>
<text x="165.7" y="41.3">USB3_OTG0_SSRX2P/DP_TX_D2P [30]</text>
<text x="165.7" y="43.8">USB3_OTG0_SSRX2N/DP_TX_D2N [30]</text>
<text x="165.7" y="48.6">USB3_OTG0_SSTX2P/DP_TX_D3P [30]</text>
<text x="165.7" y="51.2">USB3_OTG0_SSTX2N/DP_TX_D3N [30]</text>
<text x="130.1" y="55.2">USB3_OTG0_DP_TX_REXT</text>
<text x="130.1" y="60.3">USB3_OTG0/DP_TX_AVDD0V85</text>
<text x="130.1" y="78.1">USB3_OTG0/DP_TX_AVDD1V8</text>
<text x="173.3" y="107.3">USB2_OTG0_DP [30]</text>
<text x="132.6" y="113.6">USB2_OTG0_ID</text>
<text x="152.4" y="113.7">Note: There is an internal pull-up</text>
<text x="173.3" y="109.9">USB2_OTG0_DM [30]</text>
<text x="160.6" y="116">resistor connected to 1.8V</text>
<text x="215.9" y="114.7">USB2_OTG0_ID [30]</text>
<text x="218.5" y="119.8">USB2_OTG0_VBUSDET [30]</text>
<text x="132.6" y="123.8">USB2_OTG0_REXT</text>
<text x="173.3" y="132.7">USB2_HOST1_DP [28]</text>
<text x="173.3" y="135.3">USB2_HOST1_DM [28]</text>
<text x="132.6" y="139">USB2_OTG1_ID</text>
<text x="132.6" y="144.1">USB2_OTG1_VBUSDET</text>
<text x="132.6" y="149.2">USB2_OTG1_REXT</text>
<text x="132.6" y="154.3">USB2_OTG_DVDD0V75</text>
<text x="132.6" y="172">USB2_OTG_AVDD1V8</text>
<text x="132.6" y="189.8">USB2_OTG_AVDD3V3</text>
</g>
<g font-size="2.3" fill="#01ff00">
<text x="152.4" y="65.4">NC/1uF</text>
<text x="152.4" y="83.2">NC/1uF</text>
<text x="147.4" y="177.2">NC/1uF</text>
</g>
<g font-size="2.3" fill="#00f">
<text x="75.7" y="108.3">Download</text>
<text x="91.7" y="108.3">Port</text>
</g>
<g font-size="1.8">
<text x="31.7" y="1.9">5</text>
<text x="90.1" y="1.9">4</text>
<text x="148.5" y="1.9">3</text>
<text x="206.8" y="1.9">2</text>
<text x="265.2" y="1.9">1</text>
<text x=".7" y="29.8">D</text>
<text x="295.1" y="29.8">D</text>
<text x=".7" y="80.9">C</text>
<text x="295.1" y="80.9">C</text>
<text x=".7" y="132.1">B</text>
<text x="295.1" y="132.1">B</text>
<text x=".7" y="183.3">A</text>
<text x="295.1" y="183.3">A</text>
<text x="222.3" y="202.3">Date:</text>
<text x="236" y="202.3">Friday, September 05, 2025</text>
<text x="273.1" y="202.3">Rev:</text>
<text x="281.7" y="202.3">V1.1</text>
<text x="31.7" y="209.2">5</text>
<text x="90.1" y="209.2">4</text>
<text x="148.5" y="209.2">3</text>
<text x="206.8" y="209.2">2</text>
<text x="222" y="206.1">Designed by:</text>
<text x="235.7" y="206.1">Cao Jun</text>
<text x="246.2" y="206.1">Reviewed by:</text>
<text x="259.4" y="206.1">&lt;Checker&gt;</text>
<text x="265.2" y="209.2">1</text>
<text x="272.8" y="205.9">Sheet:</text>
<text x="282.5" y="205.9">12</text>
<text x="285.7" y="205.9">of</text>
<text x="288.6" y="205.9">39</text>
</g>
<g font-size="1.8" fill="#00f">
<text x="82.6" y="118.3">40K</text>
<text x="82.8" y="143.7">40K</text>
</g>
</svg>
